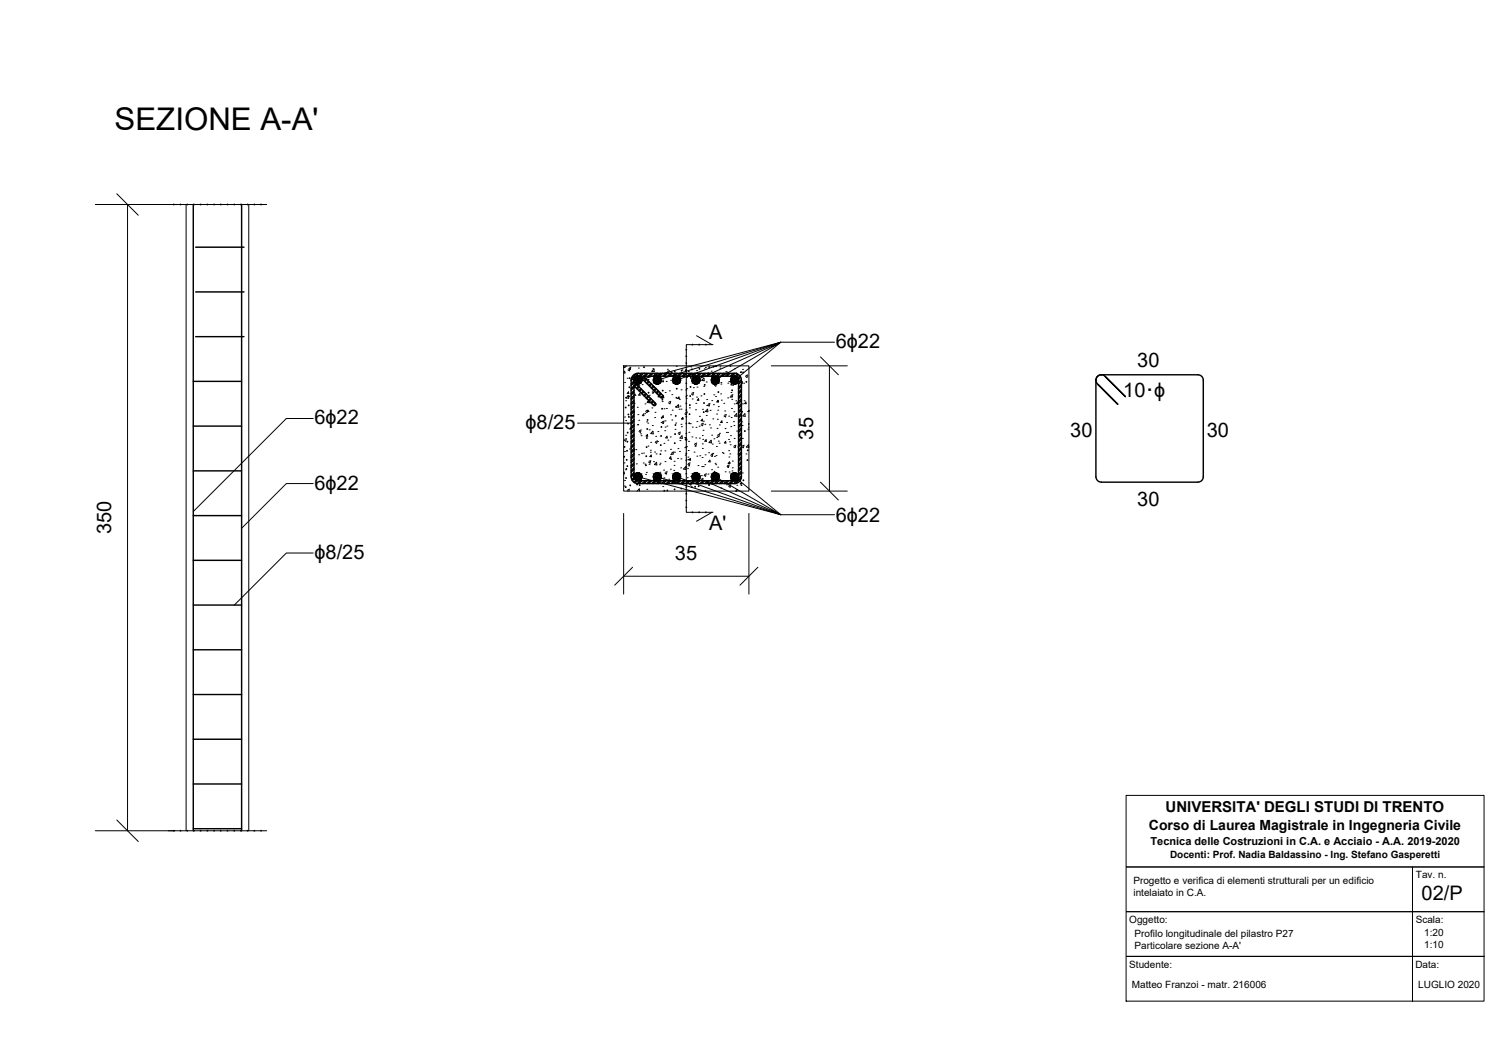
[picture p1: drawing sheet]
<svg xmlns="http://www.w3.org/2000/svg" width="420mm" height="297mm" viewBox="0 0 420 297" stroke-linecap="round" stroke-linejoin="round" font-family="sans-serif">
<!-- layer: cls -->
<path d="M52 57.1v175M69.5 57.1v175M174.2 102.2h35v35h-35z" fill="none" stroke="#000" stroke-width=".28"/>
<!-- layer: armatura flessione -->
<g fill="none" stroke="#000" stroke-width=".4">
<path d="M54 57.1v175M67.5 57.1v175"/>
<circle cx="178.2" cy="106.2" r="1.1"/>
<circle cx="183.6" cy="106.2" r="1.1"/>
<circle cx="189" cy="106.2" r="1.1"/>
<circle cx="194.4" cy="106.2" r="1.1"/>
<circle cx="199.8" cy="106.2" r="1.1"/>
<circle cx="205.2" cy="106.2" r="1.1"/>
<circle cx="178.2" cy="133.2" r="1.1"/>
<circle cx="183.6" cy="133.2" r="1.1"/>
<circle cx="189" cy="133.2" r="1.1"/>
<circle cx="194.4" cy="133.2" r="1.1"/>
<circle cx="199.8" cy="133.2" r="1.1"/>
<circle cx="205.2" cy="133.2" r="1.1"/>
</g>
<!-- layer: proiezioni -->
<g fill="none" stroke="#000" stroke-width=".28">
<path d="M47 57.1h1.4M48.7 57.1h1.5M50.6 57.1h1.5M52.5 57.1h1.5M54.4 57.1h1.5M56.2 57.1h1.5M58.1 57.1h1.5M60 57.1h1.5M61.9 57.1h1.5M63.7 57.1h1.5M65.6 57.1h1.5M67.5 57.1h1.5"/>
<path d="M69.4 57.1h1.5M71.2 57.1h1.5M73.1 57.1h1.4M47 232.1h1.4M48.7 232.1h1.5M50.6 232.1h1.5M52.5 232.1h1.5M54.4 232.1h1.5M56.2 232.1h1.5M58.1 232.1h1.5M60 232.1h1.5M61.9 232.1h1.5"/>
<path d="M63.7 232.1h1.5M65.6 232.1h1.5M67.5 232.1h1.5M69.4 232.1h1.5M71.2 232.1h1.5M73.1 232.1h1.4"/>
</g>
<g fill="#000" stroke="#000" stroke-width=".28">
<circle cx="48.6" cy="57.1" r=".12"/>
<circle cx="50.4" cy="57.1" r=".12"/>
<circle cx="52.3" cy="57.1" r=".12"/>
<circle cx="54.2" cy="57.1" r=".12"/>
<circle cx="56.1" cy="57.1" r=".12"/>
<circle cx="57.9" cy="57.1" r=".12"/>
<circle cx="59.8" cy="57.1" r=".12"/>
<circle cx="61.7" cy="57.1" r=".12"/>
<circle cx="63.6" cy="57.1" r=".12"/>
<circle cx="65.4" cy="57.1" r=".12"/>
<circle cx="67.3" cy="57.1" r=".12"/>
<circle cx="69.2" cy="57.1" r=".12"/>
<circle cx="71.1" cy="57.1" r=".12"/>
<circle cx="72.9" cy="57.1" r=".12"/>
<circle cx="48.6" cy="232.1" r=".12"/>
<circle cx="50.4" cy="232.1" r=".12"/>
<circle cx="52.3" cy="232.1" r=".12"/>
<circle cx="54.2" cy="232.1" r=".12"/>
<circle cx="56.1" cy="232.1" r=".12"/>
<circle cx="57.9" cy="232.1" r=".12"/>
<circle cx="59.8" cy="232.1" r=".12"/>
<circle cx="61.7" cy="232.1" r=".12"/>
<circle cx="63.6" cy="232.1" r=".12"/>
<circle cx="65.4" cy="232.1" r=".12"/>
<circle cx="67.3" cy="232.1" r=".12"/>
<circle cx="69.2" cy="232.1" r=".12"/>
<circle cx="71.1" cy="232.1" r=".12"/>
<circle cx="72.9" cy="232.1" r=".12"/>
</g>
<!-- layer: armatura taglio -->
<g fill="none" stroke="#000" stroke-width=".4">
<path d="M54.7 69.1h13.5M54.7 94.1h13.5M54.7 81.6h13.5M54 119.1h13.5M54 106.6h13.5M176.9 104.9l1.3-.6h27a1.9 1.9 0 0 1 1.9 1.9v27a1.9 1.9 0 0 1-1.9 1.9h-27a1.92 1.92 0 0 1-1.9-1.9v-27zM177.1 107.8l-.8 .8M177.1 109.2l-.8 .7M177.1 110.5l-.8 .8M177.1 111.8l-.8 .8M177.1 113.2l-.8 .8M177.1 114.5l-.8 .8"/>
<path d="M177.1 115.9l-.8 .8M177.1 117.2l-.8 .8M177.1 118.6l-.8 .8M177.1 107.8l5.4 5.4 .6-.6M177.1 119.9l-.8 .8M177.1 108.3l-.8 .7M177.1 109.6l-.8 .8M177.1 110.9l-.8 .8M177.1 112.3l-.8 .8M177.1 113.6l-.8 .8M177.1 115l-.8 .8M177.1 116.3l-.8 .8"/>
<path d="M177.1 117.7l-.8 .8M177.1 119l-.8 .8M177.1 106.4l-.8 .9M177.3 106.8l-1 .9M177.3 105.6l.9-.5h27l.7 .2 .4 .9v27l-.2 .7-.9 .4h-27l-.6-.2-.5-.9v-27zM177.7 107.2l-.6 .6M177.9 104.4l-1.5 1.5M177.9 107.5l-.6 .5M178.3 107.9l-.5 .6M178.3 104.3l-2 2.1M178.6 108.1l-.6 .6M179 108.6l-.5 .6"/>
<path d="M179.2 104.3l-.8 .9M179.2 108.8l-.5 .6M179.7 104.3l-1 1M179.7 109.3l-.6 .5M179.8 105.1l5.4 5.4v.6h-.5l-5.7-5.7a1.09 1.09 0 0 0-1.6 .1 1.09 1.09 0 0 0 .1 1.5l5.6 5.7v.5h-.6M179.9 109.5l-.5 .6M180 105.3l-.5 .6M180.4 109.9l-.6 .6M180.5 105.8l-.6 .6M180.6 104.3l-1.4 1.4M180.6 110.2l-.6 .5M180.7 106l-.6 .6"/>
<path d="M181 104.3l-.8 .8M181 110.6l-.5 .6M181.1 106.5l-.5 .5M181.3 110.8l-.6 .6M181.4 106.7l-.6 .6M181.7 111.3l-.5 .6M181.8 107.1l-.5 .6M181.9 104.3l-.8 .8M181.9 111.5l-.5 .6M182 107.4l-.5 .5M182.4 112l-.6 .5M182.4 104.3l-.8 .8"/>
<path d="M182.5 107.8l-.6 .6M182.6 112.2l-.5 .6M182.7 108l-.6 .6M183.2 108.5l-.6 .6M183.2 112.9l-.4 .4M183.3 104.3l-.8 .8M183.4 108.7l-.6 .6M183.7 104.3l-.8 .8M183.8 109.2l-.5 .5M184.1 109.4l-.6 .6M184.5 109.8l-.6 .6M184.6 104.3l-.8 .8"/>
<path d="M184.7 110.1l-.5 .5M185.1 104.3l-.8 .8M185.2 110.5l-.6 .6M185.3 110.8l-.4 .4M186 104.3l-.8 .8M186.4 104.3l-.8 .8M187.3 104.3l-.8 .8M187.8 104.3l-.8 .8M188.7 104.3l-.8 .8M189.1 104.3l-.8 .8M190 104.3l-.8 .8M190.5 104.3l-.8 .8"/>
<path d="M191.4 104.3l-.8 .8M191.8 104.3l-.8 .8M192.7 104.3l-.8 .8M193.2 104.3l-.8 .8M194.1 104.3l-.8 .8M194.5 104.3l-.8 .8M195.4 104.3l-.8 .8M195.9 104.3l-.8 .8M196.8 104.3l-.8 .8M197.2 104.3l-.8 .8M198.1 104.3l-.8 .8M198.6 104.3l-.8 .8"/>
<path d="M199.4 104.3l-.8 .8M199.9 104.3l-.8 .8M200.8 104.3l-.8 .8M201.2 104.3l-.8 .8M202.1 104.3l-.8 .8M202.6 104.3l-.8 .8M203.5 104.3l-.8 .8M203.9 104.3l-.8 .8M204.8 104.3l-.8 .8M205.3 104.3l-.8 .8M206 104.5l-.6 .6M206.3 104.7l-.6 .5"/>
<path d="M206.8 105.1l-.6 .6M206.9 105.4l-.6 .6M207.1 106.1l-.8 .8M207.1 107.4l-.8 .8M207.1 109.2l-.8 .8M207.1 108.8l-.8 .8M207.1 110.1l-.8 .8M207.1 111.5l-.8 .8M207.1 112.8l-.8 .8M207.1 114.2l-.8 .8M207.1 115.5l-.8 .8M207.1 116.9l-.8 .8"/>
<path d="M207.1 118.2l-.8 .8M207.1 119.6l-.8 .8M207.1 106.5l-.8 .8M207.1 107.9l-.8 .8M207.1 110.6l-.8 .8M207.1 111.9l-.8 .8M207.1 113.3l-.8 .8M207.1 114.6l-.8 .8M207.1 116l-.8 .8M207.1 117.3l-.8 .8M207.1 118.7l-.8 .8M306.8 105l.9-.3h27a1.5 1.5 0 0 1 1.5 1.5v27a1.5 1.5 0 0 1-1.5 1.5h-27a1.51 1.51 0 0 1-1.5-1.5v-27v-.4z"/>
<path d="M306.8 107.5l5.4 5.5-5.4-5.5M309 105.4a1.53 1.53 0 0 0-2.4-.2 1.53 1.53 0 0 0 .2 2.3M309 105.4l5.4 5.4-5.4-5.4M54 131.6h13.5M177.1 121.3l-.8 .8M177.1 122.6l-.8 .8M177.1 124l-.8 .8M177.1 125.3l-.8 .8M177.1 126.7l-.8 .8M177.1 128l-.8 .8M177.1 129.4l-.8 .8M177.1 130.7l-.8 .8"/>
<path d="M177.1 132l-.8 .8M177.1 120.4l-.8 .8M177.1 121.7l-.8 .8M177.1 123.1l-.8 .8M177.1 124.4l-.8 .8M177.1 125.8l-.8 .8M177.1 127.1l-.8 .8M177.1 128.5l-.8 .8M177.1 129.8l-.8 .8M177.1 131.1l-.8 .8M177.1 132.5l-.8 .8M177.1 133.4l-.6 .6"/>
<path d="M177.2 133.7l-.5 .6M177.7 134.2l-.6 .6M178 134.3l-.6 .6M178.9 134.3l-.8 .8M179.3 134.3l-.8 .8M180.2 134.3l-.8 .8M180.7 134.3l-.8 .8M181.6 134.3l-.8 .8M182 134.3l-.8 .8M182.9 134.3l-.8 .8M183.4 134.3l-.8 .8M184.3 134.3l-.8 .8"/>
<path d="M184.7 134.3l-.8 .8M185.6 134.3l-.8 .8M186.1 134.3l-.8 .8M187 134.3l-.8 .8M187.4 134.3l-.8 .8M188.3 134.3l-.8 .8M188.8 134.3l-.8 .8M189.7 134.3l-.8 .8M190.1 134.3l-.8 .8M191 134.3l-.8 .8M191.4 134.3l-.7 .8M192.3 134.3l-.7 .8"/>
<path d="M192.8 134.3l-.8 .8M193.7 134.3l-.8 .8M194.1 134.3l-.8 .8M195 134.3l-.8 .8M195.5 134.3l-.8 .8M196.4 134.3l-.8 .8M196.8 134.3l-.8 .8M197.7 134.3l-.8 .8M198.2 134.3l-.8 .8M199.1 134.3l-.8 .8M199.5 134.3l-.8 .8M200.4 134.3l-.8 .8"/>
<path d="M200.9 134.3l-.8 .8M201.8 134.3l-.8 .8M202.2 134.3l-.8 .8M203.1 134.3l-.8 .8M203.6 134.3l-.8 .8M204.5 134.3l-.8 .8M204.9 134.3l-.8 .8M207.1 133.5l-1.6 1.6M207.1 120.9l-.8 .8M207.1 122.3l-.8 .7M207.1 123.6l-.8 .8M207.1 124.9l-.8 .8"/>
<path d="M207.1 126.3l-.8 .8M207.1 127.6l-.8 .8M207.1 129l-.8 .8M207.1 130.3l-.8 .8M207.1 131.7l-.8 .8M207.1 133l-2.1 2.1M207.1 120l-.8 .8M207.1 121.4l-.8 .8M207.1 122.7l-.8 .8M207.1 124.1l-.8 .7M207.1 125.4l-.8 .8M207.1 126.7l-.8 .8"/>
<path d="M207.1 128.1l-.8 .8M207.1 129.4l-.8 .8M207.1 130.8l-.8 .8M207.1 132.1l-.8 .8M54 156.6h13.5M54 144.1h13.5M54 169.1h13.5M54 194.1h13.5M54 181.6h13.5M54 219.1h13.5M54 206.6h13.5M54 231.6h13.5"/>
</g>
<!-- layer: quote -->
<g fill="none" stroke="#000" stroke-width=".28">
<path d="M26.6 57.1h22.3M32.6 54.1l6 6M35.6 57.1v175M229.2 99.7l5 5M215.5 102.2h21.2M231.7 102.2v35M215.5 137.2h21.2M229.2 134.7l5 5M174.2 143.5v22.5M176.7 158.5l-5 5M209.2 143.5v22.5M211.7 158.5l-5 5"/>
<path d="M174.2 161h35M26.6 232.1h22.3M32.6 229.1l6 6"/>
</g>
<!-- layer: testi -->
<path d="M218.1 95.6l-12.9 10.6M233.1 95.6h-15l-34.5 10.6M87.5 116.9h-7.5l-26 26M178.2 106.2l39.9-10.6-29.1 10.6M194.4 106.2l23.7-10.6-18.3 10.6M87.5 135.1h-7.5l-12.5 12.5M178.2 133.2l39.9 10.6-29.1-10.6M183.6 133.2l34.5 10.6h15M194.4 133.2l23.7 10.6-18.3-10.6M205.2 133.2l12.9 10.6M87.5 154.5h-7.5l-14.5 14.6" fill="none" stroke="#000" stroke-width=".28"/>
<!-- layer: retini -->
<g fill="none" stroke="#000" stroke-width=".28">
<path d="M174.2 102.6h.4M174.3 102.7h.1M174.5 116.5h.1M174.5 106.9h.1M174.5 103.8l.1 .4h-.4M174.5 103.7l-.3 .4M174.6 102.2v.4M174.8 117.5h.1M174.8 112h.1M174.8 102.3h.1M175.2 105.7h.1M175.3 110.6h.1"/>
<path d="M175.6 109.5l-.4 .4 .5 .1-.1-.5M175.6 111.3v-.7l-.6 .6 .6 .1M176 103.2l-.2 .4-.4-.2M176 119.9h.3M176.1 102.9l-.6 .2M176.3 117.5h.1M176.3 113.6h.1M176.3 118.2h.1M176.3 115.6v.1M176.3 119.5l-.3 .4M177.4 110.5h.1M177.7 106.4l.4 .3"/>
<path d="M178 113.8h.1M178.1 118.6h.1M178.2 118.7h.1M178.2 115.9h.1M178.2 106.2l-.1 .5M178.3 106l-.5 .2M178.3 102.9h.1M178.4 117.4h.1M178.5 107.8h.1M178.8 110.4h-.4l.3-.5 .1 .5M179.4 107.5h.1M179.8 115.7l-.4 .4 .5 .1-.1-.5"/>
<path d="M179.9 104.3h.1M180.1 115.6h.1M180.2 112.9h.1M180.6 117.9h.1M180.9 114.8l-.2 .5-.3-.3M181 118.2h.1M181 114.6l-.5 .2M181 106.1h.1M181.1 115h.1M181.1 105.4h.1M181.3 111.9l-.5 .5 .7 .2M181.4 110.5h.1"/>
<path d="M181.4 112.1l.1 .4M182.1 114h.1M182.2 109.9h.1M182.2 118.9h.1M182.4 103h.1M182.7 109.1l-.4 .2M182.7 103.1l.1 .8-.7-.1zM182.8 109.3l-.2 .5-.4-.3M182.9 116.7h.1M182.9 107h.1M183 115.2h.1M183.2 105.1h-.4"/>
<path d="M183.6 110.1h.1M184.1 110.6l-.2 .3M184.2 106.8h.1M184.3 110.7v.2h-.4M184.7 118.1h.1M184.9 116.6l.4-.4v.4h-.4M185 112.2h.1M185.1 106.2h.1M185.2 111.1h.1M185.5 117.9l-.2 .5-.4-.3M185.5 114.2h.1M185.6 117.7l-.6 .2"/>
<path d="M185.8 117.6h.1M185.8 119.3h.1M185.8 109.7h.1M186.1 106.6h.1M186.2 114.2h.1M186.3 119.1h.1M186.5 103.2h.1M186.9 103.8l-.2 .4-.3-.2M187 109.2h.1M187 103.5l-.5 .2M187.3 112.4l-.2 .4-.3-.2M187.3 115.9h.1"/>
<path d="M187.4 106.3h.1M187.4 112.1l-.5 .2M187.7 110.3h.1M187.7 117.4h.1M187.8 114.6h.1M188.5 105.1h.1M188.6 120h.1M188.6 105.2l.1 .5-.4-.1zM188.8 118.2h.1M188.9 102.3h.1M189 106.2h.1M189.2 106.4h.1"/>
<path d="M189.2 106.9l-.2 .4-.4-.2M189.3 106.6l-.6 .2M189.3 111.3h.1M189.6 113.8l-.1-.7-.6 .6 .7 .1M189.7 110.9l.1 .5-.5-.1zM189.7 114.3h.1M189.8 111.6h.1M189.9 113.5h.1M190.2 118.6h.1M190.2 114.3h.1M190.3 108.9h.1M190.4 119.2h.1"/>
<path d="M190.5 103.4h.1M190.6 117h.1M190.7 116.6l.1 .5h-.4zM191.7 111.3h.1M191.8 110.5h.1M191.8 115.1h.1M191.8 105.5h.1M191.8 108.6h.1M191.9 115.5l-.2 .4-.4-.2M192 115.2l-.6 .2M192.3 103.8h.1M192.6 114h.1"/>
<path d="M192.8 118.4h.1M193 102.5h.1M193.2 110.1l.3 .3M193.2 106.6h.1M193.4 111.5h.1M193.4 119.3h.1M193.7 108.3h.1M193.7 109.9l-.1 .5M193.8 105.6h.1M193.8 109.7l-.5 .2M194.1 105.6l.1 .5h-.5zM194.3 114.5h.1"/>
<path d="M194.4 112.7h.1M194.4 119.4h.1M194.6 111h.1M194.6 103.5h.1M194.7 117.8h.1M194.7 108.2h.1M195.2 111.4v.5l-.4-.1zM195.3 119.1h.1M195.4 116.3h.1M195.7 105.3h.1M195.8 110.6h.1M196.2 114.4h.1"/>
<path d="M196.3 117.6h-.5l.4-.5 .1 .5M196.4 118.5l-.2 .5-.3-.3M196.5 117.7h.1M196.5 118.3l-.5 .2M196.6 108h.1M196.7 105.6v.8l-.7-.1 .6-.6M196.7 103.1h.1M196.9 118.6h.1M197.1 102.7h.1M197.3 106.7h.1M197.3 116.1h.1M197.4 113.3h.1"/>
<path d="M197.4 111.7h.1M197.7 113.2l.4 .2M197.7 115.1v-.8l-.6 .7 .6 .1M198 104.1l-.5 .2M198.2 118.7h.1M198.3 113l-.2 .4M198.4 112.7l-.6 .3M198.4 114.7h.1M198.5 119.6h.1M198.7 103.7h.1M198.8 111.9h.1M199.1 117h.1"/>
<path d="M199.2 107.4h.1M199.3 113.1h.1M199.4 110.3h.1M199.6 106.6h-.4l.4-.5v.5M199.9 110.8h.1M200.1 107.5l-.2 .4-.3-.2M200.2 115.7h.1M200.2 107.2l-.5 .2M200.3 119.7h.1M200.4 117.2h.1M200.5 114.6h.1M200.6 111.9l.1 .4h-.5z"/>
<path d="M200.7 113.6h.1M201 118.7h.1M201.1 102.9h.1M201.2 102.3h.1M201.3 110.1h.1M201.4 106.9h.1M201.4 107.3h.1M201.5 111.8h.1M201.7 117.6l-.4 .4 .5 .1-.1-.5M202.2 112.7h.1M202.4 114.8h.1M202.6 119.8h.1"/>
<path d="M202.7 103.9h.1M202.8 116.1l-.2 .4-.3-.2M202.9 115.8l-.5 .2M203 104h.1M203 118.1h.1M203.3 111.2h.1M203.3 107.1h.1M203.6 116.3h.1M203.6 106.6h.1M203.9 102.2l.2 .2M204 111h.1M204.2 119.2h.1"/>
<path d="M204.2 102.2l-.1 .2M204.2 109.7h.1M204.3 116.7h.1M204.4 114.1h.1M204.4 111.6h.1M204.7 110.5l-.2 .5-.4-.3M204.8 110.3l-.6 .2M204.9 107.6l-.1-.7-.6 .6 .7 .2M204.9 117.8h.1M205 115.1h.1M205 118.9h.1M205 106.6l-.3 .4 .4 .1-.1-.5"/>
<path d="M205.1 112.9h.1M205.2 103h.1M205.4 107.1h.1M205.6 112h.1M205.8 115.6l-.6 .6 .7 .1-.1-.7M206.2 112.8h-.5l.4-.5v.5M206.2 106.7h.1M206.8 104.1h.1M207.1 107.2l.1 .4M207.1 107.7h.1M207.3 106.6l.1 .5h-.3M207.3 118.9h.1"/>
<path d="M207.3 106.6l-.2 .3M207.4 112.9h.1M207.4 103.2h.1M207.7 107.1h.1M207.9 112h.1M208.1 115.6l-.6 .6 .7 .1-.1-.7M208.4 112.3l.1 .5M208.4 112.3l-.4 .5h.5M208.8 115h.1M208.8 105l-.1 .5-.4-.3M208.9 104.8l-.5 .2M208.9 119.9h.1"/>
<path d="M209.1 119.3l.1 .1M209.2 118.3l-.1 .2h.1M174.2 132.4h.2M174.3 129.3h.1M174.3 131.9l.1 .5M174.4 131.9l-.2 .2M174.4 135.8h.1M174.5 126.2h.1M174.5 134.3h.1M174.7 131.3h.1M174.8 121.6h.1M175 122.8l-.2 .5-.4-.3"/>
<path d="M175.1 122.6l-.6 .2M175.2 137.1l.2 .1M175.8 136.9l-.1 .3M175.8 125.5h.1M175.9 136.7l-.5 .2M176.3 127.8h.1M177.2 125.9l-.1 .2M177.3 125.6l-.2 .1M177.5 132.4l.1 .5-.4-.1zM177.6 125.6h.1M177.7 132.4h.1M177.8 129.6h.1"/>
<path d="M178 137.2l.6-.6 .1 .6M178.4 127.1h.1M178.5 120.6l.4 .2M178.7 133.6h.1M179 121.2h.1M179.1 120.4l-.2 .4M179.1 121.8h.1M179.2 120.1l-.6 .2M179.2 126.7h.1M179.7 129.4h.1M179.8 126.6h.1M180 134.2l-.3 .1"/>
<path d="M180.2 129.7h.1M180.3 132.6h.1M180.6 132h.1M180.7 136.7h.1M180.9 121.4l-.4 .5h.5l-.2-.5M181 134.3h.1M181 124.6h.1M181.3 129.7h.1M181.4 120.1h.1M181.7 125.8h.1M181.7 126.4h.1M181.8 129l-.2 .4-.4-.2"/>
<path d="M181.8 123.6h.1M181.8 121.1l.6-.6 .1 .7-.7-.1M181.8 128.7l-.5 .2M181.9 127.1l.1 .5h-.4zM182.6 129h.1M182.7 133.8h.1M182.9 126.3h.1M183 132.9l.1 .5M183 132.9l-.4 .4 .5 .1M183.2 121.9h.1M183.3 126.8h.1M183.4 129.2l.1 .7-.7-.1z"/>
<path d="M183.6 123.4l-.2 .5-.3-.3M183.7 123.4h.1M183.7 123.2l-.5 .2M183.8 120.6h.1M184.2 129.9h.1M184.3 132h.1M184.4 129.4h.1M184.6 126h.1M185.1 136h.1M185.3 134.1h.1M185.4 131.4h.1M185.5 133.5h.1"/>
<path d="M185.5 123.9h.1M185.7 120.4h.1M185.8 126h.1M185.8 129h.1M186.3 132l-.2 .5-.3-.3M186.3 121.9l.1 .5-.4-.1zM186.4 131.8l-.5 .2M186.6 123h.1M186.8 133.9h.1M187.2 122.1h.1M187.3 131.1h.1M187.3 125.6h.1"/>
<path d="M187.4 127h.1M187.4 128.4h.1M187.4 127.6l.1 .5h-.5zM188.1 134h.1M188.2 133.7h.1M188.2 126.5l-.2 .5-.4-.3M188.2 131.4h.1M188.3 126.3l-.6 .2M188.3 130h.1M188.3 128.9h.1M188.4 126.4h.1M188.4 133.4l.1 .4"/>
<path d="M188.4 133.4l-.3 .4h.4M189.3 128.1h.1M189.4 125.4h.1M189.6 135.2h.1M189.8 126.2h.1M189.9 132.8h.1M189.9 123.1h.1M189.9 122.4l.6-.6 .1 .7-.7-.1M190 121l-.2 .4-.3-.2M190.1 120.7l-.5 .2M190.2 130.7h.1M190.2 128.2h.1"/>
<path d="M190.9 134.1h.1M191.3 125.1h.1M191.3 122.3h.1M191.4 122.4h.1M191.4 127.2h.1M191.4 122.8l.4-.4 .1 .5-.5-.1M191.5 130.4l-.6 .7 .7 .1-.1-.8M191.8 124.8h.1M192 133.5h.1M192.1 131h.1M192.2 127.7h.1M192.2 128.4h.1"/>
<path d="M192.3 125.9h.1M192.3 123.3h.1M192.4 130.2h.1M192.4 120.8h.1M192.7 129.6l-.2 .4-.3-.2M192.8 129.3l-.5 .2M192.9 128.6l-.4-.1 .4-.4v.5M193 133.1h.1M193.1 135.1l-.1 .4-.4-.2M193.3 122.1h.1M193.5 134.3h.5M193.9 126.3h.1"/>
<path d="M193.9 133.8l.1 .5M193.9 133.8l-.4 .5M194 124.2l.4 .3M194.2 124.7h.1M194.3 132h.1M194.4 122.4h.1M194.6 124l-.2 .5M194.7 123.8l-.6 .2M194.7 127.5h.1M194.9 132.9h.1M195 134.3h.1M195 130.1h.1"/>
<path d="M195.4 122.4h.1M195.5 127.4h.1M195.9 132.9h.1M196 130.4h.1M196.1 127.8h.1M196.2 133.7h.1M196.2 121.7h.1M196.2 124h.1M196.2 125.3h.1M196.3 122.8h.1M196.4 120.2h.1M196.4 130.4h.1"/>
<path d="M196.9 129.9h.1M196.9 137.1h.1M197 127.1h.1M197.2 122.9l.1 .4M197.2 132.6l-.1 .5-.4-.3M197.3 122.8l-.4 .5h.5M197.3 132.4l-.5 .2M197.8 132.5h.1M198 126.5h.1M198.3 128.6l-.3 .4 .4 .1-.1-.5M198.7 123l-.6 .6M198.7 123l.1 .7h-.7"/>
<path d="M198.8 131.3h.1M198.8 121.6h.1M198.9 135.3h.1M198.9 126.8h.1M199 124.1h.1M199.1 132.3l.6-.6 .1 .7M199.1 132.4l.7 .1M199.1 126.7h.1M199.1 127.1l-.2 .5-.3-.3M199.2 126.9l-.5 .2M199.4 134.3h.1M199.4 122.6h.1"/>
<path d="M199.6 127.5h.1M199.8 129.5h.1M199.9 132.4h.1M199.9 129.8h.1M200 127.3h.1M200.1 124.8h.1M200.2 122.2h.1M200.5 130.6h.1M200.6 132.9h.1M200.6 123.3h.1M200.9 123.8h.1M201 121.6l-.2 .4-.4-.2"/>
<path d="M201 121.1h.1M201.1 121.3l-.6 .2M201.4 136.4h.1M201.8 126.5h.1M202 126.7h.1M202.6 131.8h.1M202.7 123.3l-.3 .5h.4l-.1-.5M202.9 120.8h.1M202.9 135.5h.1M203.1 130.4l.4 .2M203.2 130.5h.1M203.3 120.8h.1"/>
<path d="M203.5 122.8h.1M203.6 125.9h.1M203.6 135.9l.3 .3M203.6 127.7h.1M203.7 130.2l-.2 .4M203.7 131.9h.1M203.7 129.9l-.5 .2M203.8 123.5h.1M203.8 129.4h.1M203.8 129l.1 .5h-.5zM203.9 126.8h.1M204 124.3h.1"/>
<path d="M204.1 121.7h.1M204.1 135.7l-.2 .5M204.2 135.5l-.5 .2M204.5 131.6h.1M204.6 130.7h.1M204.6 128.8h.1M205.1 132.2h.1M205.1 122.5h.1M205.4 134.2h.1M205.5 124.6l-.2 .5-.3-.3M205.6 124.4l-.5 .2M205.8 120.5h.1"/>
<path d="M205.8 135.6h.1M206.1 126.8h.1M206.2 124.9h.1M206.3 124.8l-.1 .1M207 135.6h.1M207.1 134.8l.1 .5-.4-.1zM207.4 132.2h.1M207.4 122.5h.1M207.8 124.6l-.2 .5-.3-.3M207.9 124.4l-.5 .2M208.4 126.8h.1M208.5 124.9l.6-.6 .1 .7-.7-.1"/>
</g>
<g fill="#000" stroke="#000" stroke-width=".28">
<path d="M178.1 105.1l.4 .1zM177.9 105.2h.6z"/>
<path d="M177.9 105.2h.8zM177.7 105.2h1z"/>
<path d="M177.9 107.3h.6zM177.9 107.3h.4z"/>
<path d="M177.7 105.2l1.2 .2zM177.6 105.4h1.3z"/>
<path d="M177.7 107.2h1zM177.7 107.2l.8 .1z"/>
<path d="M177.6 105.4l1.4 .1zM177.4 105.5h1.6z"/>
<path d="M177.6 107.1h1.3zM177.6 107.1l1.1 .1z"/>
<path d="M177.4 105.5l1.8 .1-.2-.1zM177.4 105.5l1.8 .1h-1.9z"/>
<path d="M177.4 107h1.6zM177.4 107l1.5 .1z"/>
<path d="M177.3 105.6l1.9 .2v-.2zM177.3 105.6l1.9 .2h-2z"/>
<path d="M177.3 106.8l1.7 .2 .2-.2zM177.3 106.8l1.7 .2h-1.6z"/>
<path d="M177.2 105.8l2.1 .2-.1-.2zM177.2 105.8l2.1 .2h-2.2z"/>
<path d="M177.2 106.6l2 .2v-.2zM177.2 106.6l2 .2h-1.9z"/>
<path d="M177.1 106l2.2 .2v-.2zM177.1 106l2.2 .2h-2.2z"/>
<path d="M177.1 106.4l2.1 .2 .1-.2zM177.1 106.4l2.1 .2h-2z"/>
<path d="M177.1 106.2l2.2 .2v-.2zM177.1 106.2l2.2 .2h-2.2z"/>
<path d="M183.5 105.1l.4 .1zM183.3 105.2h.6z"/>
<path d="M183.3 105.2h.8zM183.1 105.2h1z"/>
<path d="M183.3 107.3h.6zM183.3 107.3h.4z"/>
<path d="M183.1 105.2l1.2 .2zM183 105.4h1.3z"/>
<path d="M183.1 107.2h1zM183.1 107.2l.8 .1z"/>
<path d="M183 105.4l1.4 .1zM182.8 105.5h1.6z"/>
<path d="M183 107.1h1.3zM183 107.1l1.1 .1z"/>
<path d="M182.8 105.5l1.8 .1-.2-.1zM182.8 105.5l1.8 .1h-1.9z"/>
<path d="M182.8 107h1.6zM182.8 107l1.5 .1z"/>
<path d="M182.7 105.6l1.9 .2v-.2zM182.7 105.6l1.9 .2h-2z"/>
<path d="M182.7 106.8l1.7 .2 .2-.2zM182.7 106.8l1.7 .2h-1.6z"/>
<path d="M182.6 105.8l2.1 .2-.1-.2zM182.6 105.8l2.1 .2h-2.2z"/>
<path d="M182.6 106.6l2 .2v-.2zM182.6 106.6l2 .2h-1.9z"/>
<path d="M182.5 106l2.2 .2v-.2zM182.5 106l2.2 .2h-2.2z"/>
<path d="M182.5 106.4l2.1 .2 .1-.2zM182.5 106.4l2.1 .2h-2z"/>
<path d="M182.5 106.2l2.2 .2v-.2zM182.5 106.2l2.2 .2h-2.2z"/>
<path d="M188.9 105.1l.4 .1zM188.7 105.2h.6z"/>
<path d="M188.7 105.2h.8zM188.5 105.2h1z"/>
<path d="M188.7 107.3h.6zM188.7 107.3h.4z"/>
<path d="M188.5 105.2l1.2 .2zM188.4 105.4h1.3z"/>
<path d="M188.5 107.2h1zM188.5 107.2l.8 .1z"/>
<path d="M188.4 105.4l1.4 .1zM188.2 105.5h1.6z"/>
<path d="M188.4 107.1h1.3zM188.4 107.1l1.1 .1z"/>
<path d="M188.2 105.5l1.8 .1-.2-.1zM188.2 105.5l1.8 .1h-1.9z"/>
<path d="M188.2 107h1.6zM188.2 107l1.5 .1z"/>
<path d="M188.1 105.6l1.9 .2v-.2zM188.1 105.6l1.9 .2h-2z"/>
<path d="M188.1 106.8l1.7 .2 .2-.2zM188.1 106.8l1.7 .2h-1.6z"/>
<path d="M188 105.8l2.1 .2-.1-.2zM188 105.8l2.1 .2h-2.2z"/>
<path d="M188 106.6l2 .2v-.2zM188 106.6l2 .2h-1.9z"/>
<path d="M187.9 106l2.2 .2v-.2zM187.9 106l2.2 .2h-2.2z"/>
<path d="M187.9 106.4l2.1 .2 .1-.2zM187.9 106.4l2.1 .2h-2z"/>
<path d="M187.9 106.2l2.2 .2v-.2zM187.9 106.2l2.2 .2h-2.2z"/>
<path d="M194.3 105.1l.4 .1zM194.1 105.2h.6z"/>
<path d="M194.1 105.2h.8zM193.9 105.2h1z"/>
<path d="M194.1 107.3h.6zM194.1 107.3h.4z"/>
<path d="M193.9 105.2l1.2 .2zM193.8 105.4h1.3z"/>
<path d="M193.9 107.2h1zM193.9 107.2l.8 .1z"/>
<path d="M193.8 105.4l1.4 .1zM193.6 105.5h1.6z"/>
<path d="M193.8 107.1h1.3zM193.8 107.1l1.1 .1z"/>
<path d="M193.6 105.5l1.8 .1-.2-.1zM193.6 105.5l1.8 .1h-1.9z"/>
<path d="M193.6 107h1.6zM193.6 107l1.5 .1z"/>
<path d="M193.5 105.6l1.9 .2v-.2zM193.5 105.6l1.9 .2h-2z"/>
<path d="M193.5 106.8l1.7 .2 .2-.2zM193.5 106.8l1.7 .2h-1.6z"/>
<path d="M193.4 105.8l2.1 .2-.1-.2zM193.4 105.8l2.1 .2h-2.2z"/>
<path d="M193.4 106.6l2 .2v-.2zM193.4 106.6l2 .2h-1.9z"/>
<path d="M193.3 106l2.2 .2v-.2zM193.3 106l2.2 .2h-2.2z"/>
<path d="M193.3 106.4l2.1 .2 .1-.2zM193.3 106.4l2.1 .2h-2z"/>
<path d="M193.3 106.2l2.2 .2v-.2zM193.3 106.2l2.2 .2h-2.2z"/>
<path d="M199.7 105.1l.4 .1zM199.5 105.2h.6z"/>
<path d="M199.5 105.2h.8zM199.3 105.2h1z"/>
<path d="M199.5 107.3h.6zM199.5 107.3h.4z"/>
<path d="M199.3 105.2l1.2 .2zM199.2 105.4h1.3z"/>
<path d="M199.3 107.2h1zM199.3 107.2l.8 .1z"/>
<path d="M199.2 105.4l1.4 .1zM199 105.5h1.6z"/>
<path d="M199.2 107.1h1.3zM199.2 107.1l1.1 .1z"/>
<path d="M199 105.5l1.8 .1-.2-.1zM199 105.5l1.8 .1h-1.9z"/>
<path d="M199 107h1.6zM199 107l1.5 .1z"/>
<path d="M198.9 105.6l1.9 .2v-.2zM198.9 105.6l1.9 .2h-2z"/>
<path d="M198.9 106.8l1.7 .2 .2-.2zM198.9 106.8l1.7 .2h-1.6z"/>
<path d="M198.8 105.8l2.1 .2-.1-.2zM198.8 105.8l2.1 .2h-2.2z"/>
<path d="M198.8 106.6l2 .2v-.2zM198.8 106.6l2 .2h-1.9z"/>
<path d="M198.7 106l2.2 .2v-.2zM198.7 106l2.2 .2h-2.2z"/>
<path d="M198.7 106.4l2.1 .2 .1-.2zM198.7 106.4l2.1 .2h-2z"/>
<path d="M198.7 106.2l2.2 .2v-.2zM198.7 106.2l2.2 .2h-2.2z"/>
<path d="M205.1 105.1l.4 .1zM204.9 105.2h.6z"/>
<path d="M204.9 105.2h.8zM204.7 105.2h1z"/>
<path d="M204.9 107.3h.6zM204.9 107.3h.4z"/>
<path d="M204.7 105.2l1.2 .2zM204.6 105.4h1.3z"/>
<path d="M204.7 107.2h1zM204.7 107.2l.8 .1z"/>
<path d="M204.6 105.4l1.4 .1zM204.4 105.5h1.6z"/>
<path d="M204.6 107.1h1.3zM204.6 107.1l1.1 .1z"/>
<path d="M204.4 105.5l1.8 .1-.2-.1zM204.4 105.5l1.8 .1h-1.9z"/>
<path d="M204.4 107h1.6zM204.4 107l1.5 .1z"/>
<path d="M204.3 105.6l1.9 .2v-.2zM204.3 105.6l1.9 .2h-2z"/>
<path d="M204.3 106.8l1.7 .2 .2-.2zM204.3 106.8l1.7 .2h-1.6z"/>
<path d="M204.2 105.8l2.1 .2-.1-.2zM204.2 105.8l2.1 .2h-2.2z"/>
<path d="M204.2 106.6l2 .2v-.2zM204.2 106.6l2 .2h-1.9z"/>
<path d="M204.1 106l2.2 .2v-.2zM204.1 106l2.2 .2h-2.2z"/>
<path d="M204.1 106.4l2.1 .2 .1-.2zM204.1 106.4l2.1 .2h-2z"/>
<path d="M204.1 106.2l2.2 .2v-.2zM204.1 106.2l2.2 .2h-2.2z"/>
<path d="M178.1 132.1l.4 .1zM177.9 132.2h.6z"/>
<path d="M178 134.3h.4zM178 134.3h.3z"/>
<path d="M177.9 132.2h.8zM177.7 132.2h1z"/>
<path d="M177.8 134.3h.8zM177.8 134.3h.6z"/>
<path d="M177.7 132.2l1.2 .2zM177.6 132.4h1.3z"/>
<path d="M177.7 134.2h1.1zM177.7 134.2l.9 .1z"/>
<path d="M177.6 132.4l1.4 .1zM177.4 132.5h1.6z"/>
<path d="M177.5 134.1h1.4zM177.5 134.1l1.3 .1z"/>
<path d="M177.4 132.5l1.8 .1-.2-.1zM177.4 132.5l1.8 .1h-1.9z"/>
<path d="M177.4 133.9h1.7zM177.4 133.9l1.5 .2z"/>
<path d="M177.3 132.6l1.9 .2v-.2zM177.3 132.6l1.9 .2h-2z"/>
<path d="M177.3 133.8l1.8 .1 .1-.1zM177.3 133.8l1.8 .1h-1.7z"/>
<path d="M177.2 132.8l2.1 .2-.1-.2zM177.2 132.8l2.1 .2h-2.2z"/>
<path d="M177.2 133.6l2 .2 .1-.2zM177.2 133.6l2 .2h-1.9z"/>
<path d="M177.1 133l2.2 .2v-.2zM177.1 133l2.2 .2h-2.2z"/>
<path d="M177.1 133.4l2.2 .2v-.2zM177.1 133.4l2.2 .2h-2.1z"/>
<path d="M177.1 133.2l2.2 .2v-.2zM177.1 133.2l2.2 .2h-2.2z"/>
<path d="M183.5 132.1l.4 .1zM183.3 132.2h.6z"/>
<path d="M183.3 132.2h.8zM183.1 132.2h1z"/>
<path d="M183.3 134.3h.6zM183.3 134.3h.4z"/>
<path d="M183.1 132.2l1.2 .2zM183 132.4h1.3z"/>
<path d="M183.1 134.2h1zM183.1 134.2l.8 .1z"/>
<path d="M183 132.4l1.4 .1zM182.8 132.5h1.6z"/>
<path d="M183 134.1h1.3zM183 134.1l1.1 .1z"/>
<path d="M182.8 132.5l1.8 .1-.2-.1zM182.8 132.5l1.8 .1h-1.9z"/>
<path d="M182.8 134h1.6zM182.8 134l1.5 .1z"/>
<path d="M182.7 132.6l1.9 .2v-.2zM182.7 132.6l1.9 .2h-2z"/>
<path d="M182.7 133.8l1.7 .2 .2-.2zM182.7 133.8l1.7 .2h-1.6z"/>
<path d="M182.6 132.8l2.1 .2-.1-.2zM182.6 132.8l2.1 .2h-2.2z"/>
<path d="M182.6 133.6l2 .2v-.2zM182.6 133.6l2 .2h-1.9z"/>
<path d="M182.5 133l2.2 .2v-.2zM182.5 133l2.2 .2h-2.2z"/>
<path d="M182.5 133.4l2.1 .2 .1-.2zM182.5 133.4l2.1 .2h-2z"/>
<path d="M182.5 133.2l2.2 .2v-.2zM182.5 133.2l2.2 .2h-2.2z"/>
<path d="M188.9 132.1l.4 .1zM188.7 132.2h.6z"/>
<path d="M188.7 132.2h.8zM188.5 132.2h1z"/>
<path d="M188.7 134.3h.6zM188.7 134.3h.4z"/>
<path d="M188.5 132.2l1.2 .2zM188.4 132.4h1.3z"/>
<path d="M188.5 134.2h1zM188.5 134.2l.8 .1z"/>
<path d="M188.4 132.4l1.4 .1zM188.2 132.5h1.6z"/>
<path d="M188.4 134.1h1.3zM188.4 134.1l1.1 .1z"/>
<path d="M188.2 132.5l1.8 .1-.2-.1zM188.2 132.5l1.8 .1h-1.9z"/>
<path d="M188.2 134h1.6zM188.2 134l1.5 .1z"/>
<path d="M188.1 132.6l1.9 .2v-.2zM188.1 132.6l1.9 .2h-2z"/>
<path d="M188.1 133.8l1.7 .2 .2-.2zM188.1 133.8l1.7 .2h-1.6z"/>
<path d="M188 132.8l2.1 .2-.1-.2zM188 132.8l2.1 .2h-2.2z"/>
<path d="M188 133.6l2 .2v-.2zM188 133.6l2 .2h-1.9z"/>
<path d="M187.9 133l2.2 .2v-.2zM187.9 133l2.2 .2h-2.2z"/>
<path d="M187.9 133.4l2.1 .2 .1-.2zM187.9 133.4l2.1 .2h-2z"/>
<path d="M187.9 133.2l2.2 .2v-.2zM187.9 133.2l2.2 .2h-2.2z"/>
<path d="M194.3 132.1l.4 .1zM194.1 132.2h.6z"/>
<path d="M194.1 132.2h.8zM193.9 132.2h1z"/>
<path d="M194.1 134.3h.6zM194.1 134.3h.4z"/>
<path d="M193.9 132.2l1.2 .2zM193.8 132.4h1.3z"/>
<path d="M193.9 134.2h1zM193.9 134.2l.8 .1z"/>
<path d="M193.8 132.4l1.4 .1zM193.6 132.5h1.6z"/>
<path d="M193.8 134.1h1.3zM193.8 134.1l1.1 .1z"/>
<path d="M193.6 132.5l1.8 .1-.2-.1zM193.6 132.5l1.8 .1h-1.9z"/>
<path d="M193.6 134h1.6zM193.6 134l1.5 .1z"/>
<path d="M193.5 132.6l1.9 .2v-.2zM193.5 132.6l1.9 .2h-2z"/>
<path d="M193.5 133.8l1.7 .2 .2-.2zM193.5 133.8l1.7 .2h-1.6z"/>
<path d="M193.4 132.8l2.1 .2-.1-.2zM193.4 132.8l2.1 .2h-2.2z"/>
<path d="M193.4 133.6l2 .2v-.2zM193.4 133.6l2 .2h-1.9z"/>
<path d="M193.3 133l2.2 .2v-.2zM193.3 133l2.2 .2h-2.2z"/>
<path d="M193.3 133.4l2.1 .2 .1-.2zM193.3 133.4l2.1 .2h-2z"/>
<path d="M193.3 133.2l2.2 .2v-.2zM193.3 133.2l2.2 .2h-2.2z"/>
<path d="M199.7 132.1l.4 .1zM199.5 132.2h.6z"/>
<path d="M199.5 132.2h.8zM199.3 132.2h1z"/>
<path d="M199.5 134.3h.6zM199.5 134.3h.4z"/>
<path d="M199.3 132.2l1.2 .2zM199.2 132.4h1.3z"/>
<path d="M199.3 134.2h1zM199.3 134.2l.8 .1z"/>
<path d="M199.2 132.4l1.4 .1zM199 132.5h1.6z"/>
<path d="M199.2 134.1h1.3zM199.2 134.1l1.1 .1z"/>
<path d="M199 132.5l1.8 .1-.2-.1zM199 132.5l1.8 .1h-1.9z"/>
<path d="M199 134h1.6zM199 134l1.5 .1z"/>
<path d="M198.9 132.6l1.9 .2v-.2zM198.9 132.6l1.9 .2h-2z"/>
<path d="M198.9 133.8l1.7 .2 .2-.2zM198.9 133.8l1.7 .2h-1.6z"/>
<path d="M198.8 132.8l2.1 .2-.1-.2zM198.8 132.8l2.1 .2h-2.2z"/>
<path d="M198.8 133.6l2 .2v-.2zM198.8 133.6l2 .2h-1.9z"/>
<path d="M198.7 133l2.2 .2v-.2zM198.7 133l2.2 .2h-2.2z"/>
<path d="M198.7 133.4l2.1 .2 .1-.2zM198.7 133.4l2.1 .2h-2z"/>
<path d="M198.7 133.2l2.2 .2v-.2zM198.7 133.2l2.2 .2h-2.2z"/>
<path d="M205.1 132.1l.4 .1zM204.9 132.2h.6z"/>
<path d="M204.9 132.2h.8zM204.7 132.2h1z"/>
<path d="M204.9 134.3h.6zM204.9 134.3h.4z"/>
<path d="M204.7 132.2l1.2 .2zM204.6 132.4h1.3z"/>
<path d="M204.7 134.2h1zM204.7 134.2l.8 .1z"/>
<path d="M204.6 132.4l1.4 .1zM204.4 132.5h1.6z"/>
<path d="M204.6 134.1h1.3zM204.6 134.1l1.1 .1z"/>
<path d="M204.4 132.5l1.8 .1-.2-.1zM204.4 132.5l1.8 .1h-1.9z"/>
<path d="M204.4 134h1.6zM204.4 134l1.5 .1z"/>
<path d="M204.3 132.6l1.9 .2v-.2zM204.3 132.6l1.9 .2h-2z"/>
<path d="M204.3 133.8l1.7 .2 .2-.2zM204.3 133.8l1.7 .2h-1.6z"/>
<path d="M204.2 132.8l2.1 .2-.1-.2zM204.2 132.8l2.1 .2h-2.2z"/>
<path d="M204.2 133.6l2 .2v-.2zM204.2 133.6l2 .2h-1.9z"/>
<path d="M204.1 133l2.2 .2v-.2zM204.1 133l2.2 .2h-2.2z"/>
<path d="M204.1 133.4l2.1 .2 .1-.2zM204.1 133.4l2.1 .2h-2z"/>
<path d="M204.1 133.2l2.2 .2v-.2zM204.1 133.2l2.2 .2h-2.2z"/>
<circle cx="174.8" cy="113.9" r=".12"/>
<circle cx="174.9" cy="111.1" r=".12"/>
<circle cx="175.4" cy="118.4" r=".12"/>
<circle cx="175.5" cy="115.8" r=".12"/>
<circle cx="175.6" cy="113.3" r=".12"/>
<circle cx="175.7" cy="116.5" r=".12"/>
<circle cx="175.7" cy="110.8" r=".12"/>
<circle cx="175.8" cy="108.2" r=".12"/>
<circle cx="175.9" cy="105.7" r=".12"/>
<circle cx="176" cy="103.1" r=".12"/>
<circle cx="176.1" cy="102.7" r=".12"/>
<circle cx="177.1" cy="115.3" r=".12"/>
<circle cx="177.2" cy="112.8" r=".12"/>
<circle cx="177.3" cy="110.2" r=".12"/>
<circle cx="179.9" cy="102.6" r=".12"/>
<circle cx="180.8" cy="119.9" r=".12"/>
<circle cx="180.9" cy="117.3" r=".12"/>
<circle cx="181" cy="114.8" r=".12"/>
<circle cx="181.1" cy="112.3" r=".12"/>
<circle cx="181.2" cy="109.7" r=".12"/>
<circle cx="182.8" cy="105.1" r=".12"/>
<circle cx="184.8" cy="119.3" r=".12"/>
<circle cx="184.9" cy="116.8" r=".12"/>
<circle cx="185" cy="114.2" r=".12"/>
<circle cx="185" cy="111.7" r=".12"/>
<circle cx="185.1" cy="109.2" r=".12"/>
<circle cx="185.2" cy="106.6" r=".12"/>
<circle cx="187.6" cy="104.1" r=".12"/>
<circle cx="188.5" cy="103.8" r=".12"/>
<circle cx="188.7" cy="118.8" r=".12"/>
<circle cx="188.8" cy="116.2" r=".12"/>
<circle cx="188.9" cy="113.7" r=".12"/>
<circle cx="189" cy="111.2" r=".12"/>
<circle cx="189.1" cy="108.6" r=".12"/>
<circle cx="189.2" cy="106.1" r=".12"/>
<circle cx="190.4" cy="103.6" r=".12"/>
<circle cx="191.5" cy="103.5" r=".12"/>
<circle cx="192.5" cy="118.3" r=".12"/>
<circle cx="192.6" cy="115.7" r=".12"/>
<circle cx="192.7" cy="113.2" r=".12"/>
<circle cx="192.8" cy="110.7" r=".12"/>
<circle cx="192.9" cy="108.1" r=".12"/>
<circle cx="193" cy="105.6" r=".12"/>
<circle cx="193.3" cy="103.2" r=".12"/>
<circle cx="195.4" cy="103.1" r=".12"/>
<circle cx="196.6" cy="115.2" r=".12"/>
<circle cx="196.7" cy="112.6" r=".12"/>
<circle cx="196.8" cy="110.1" r=".12"/>
<circle cx="196.9" cy="107.6" r=".12"/>
<circle cx="198.1" cy="102.6" r=".12"/>
<circle cx="199.4" cy="102.5" r=".12"/>
<circle cx="200" cy="102.3" r=".12"/>
<circle cx="200.6" cy="112.1" r=".12"/>
<circle cx="200.7" cy="109.6" r=".12"/>
<circle cx="200.8" cy="107" r=".12"/>
<circle cx="204.5" cy="109.1" r=".12"/>
<circle cx="204.6" cy="106.5" r=".12"/>
<circle cx="205.7" cy="104.3" r=".12"/>
<circle cx="207" cy="104" r=".12"/>
<circle cx="207.2" cy="117.8" r=".12"/>
<circle cx="207.3" cy="115.1" r=".12"/>
<circle cx="207.6" cy="104.1" r=".12"/>
<circle cx="208.5" cy="106.7" r=".12"/>
<circle cx="209.2" cy="114.8" r=".12"/>
<circle cx="174.4" cy="127.6" r=".12"/>
<circle cx="174.5" cy="124.9" r=".12"/>
<circle cx="174.8" cy="136.1" r=".12"/>
<circle cx="174.9" cy="133.6" r=".12"/>
<circle cx="175" cy="131" r=".12"/>
<circle cx="175.1" cy="128.5" r=".12"/>
<circle cx="175.2" cy="126" r=".12"/>
<circle cx="175.3" cy="130.3" r=".12"/>
<circle cx="175.3" cy="123.4" r=".12"/>
<circle cx="175.3" cy="120.9" r=".12"/>
<circle cx="176.1" cy="135.6" r=".12"/>
<circle cx="178" cy="135.4" r=".12"/>
<circle cx="178.7" cy="135.6" r=".12"/>
<circle cx="180.4" cy="130" r=".12"/>
<circle cx="180.5" cy="127.5" r=".12"/>
<circle cx="180.6" cy="124.9" r=".12"/>
<circle cx="180.7" cy="122.4" r=".12"/>
<circle cx="184.5" cy="126.9" r=".12"/>
<circle cx="184.6" cy="124.4" r=".12"/>
<circle cx="184.7" cy="121.8" r=".12"/>
<circle cx="185.6" cy="137.1" r=".12"/>
<circle cx="186.4" cy="137.1" r=".12"/>
<circle cx="188.5" cy="136.7" r=".12"/>
<circle cx="188.5" cy="123.8" r=".12"/>
<circle cx="188.6" cy="121.3" r=".12"/>
<circle cx="190.3" cy="136.5" r=".12"/>
<circle cx="193.3" cy="136.1" r=".12"/>
<circle cx="194.2" cy="136" r=".12"/>
<circle cx="195.2" cy="135.9" r=".12"/>
<circle cx="198.1" cy="135.5" r=".12"/>
<circle cx="205.7" cy="137.2" r=".12"/>
<circle cx="205.8" cy="137" r=".12"/>
<circle cx="207.7" cy="134.2" r=".12"/>
<circle cx="208.1" cy="120.5" r=".12"/>
<circle cx="208.8" cy="128.6" r=".12"/>
<circle cx="208.9" cy="125.8" r=".12"/>
</g>
<!-- layer: testi staffe -->
<path d="M161.3 118.2h15.3" fill="none" stroke="#000" stroke-width=".28"/>
<!-- layer: sezione -->
<g fill="none" stroke="#000" stroke-width=".28">
<path d="M191.7 97.9v1.5M191.7 99.8v1.5M193.2 96.3h-1.5v1.2M193.6 96.3h1.5M194.6 93.8l4.3 2.5M195.5 96.3h1.5M197.4 96.3h1.5M198.9 96.3h.1M191.7 118.5v2.4M191.7 101.6v1.5M191.7 103.5v1.5M191.7 105.4v1.5"/>
<path d="M191.7 107.3v1.5M191.7 109.1v1.5M191.7 111v1.5M191.7 112.9v1.5M191.7 114.8v1.5M191.7 116.6v1.5M191.7 121.3v1.5M191.7 123.2v1.5M191.7 125.1v1.5M191.7 126.9v1.5M191.7 128.8v1.5M191.7 130.7v1.5"/>
<path d="M191.7 132.6v1.5M191.7 134.4v1.5M191.7 136.3v1.5M191.7 138.2v1.5M191.7 141.9v1.3h1.5M191.7 140.1v1.5M193.6 143.2h1.5M195.5 143.2h1.5M197.4 143.2h1.5M198.9 143.2h.1M198.9 143.2l-4.3 2.5"/>
</g>
<g fill="#000" stroke="#000" stroke-width=".28">
<circle cx="191.7" cy="97.7" r=".12"/>
<circle cx="191.7" cy="99.6" r=".12"/>
<circle cx="193.4" cy="96.3" r=".12"/>
<circle cx="195.3" cy="96.3" r=".12"/>
<circle cx="197.2" cy="96.3" r=".12"/>
<circle cx="191.7" cy="103.3" r=".12"/>
<circle cx="191.7" cy="105.2" r=".12"/>
<circle cx="191.7" cy="114.6" r=".12"/>
<circle cx="191.7" cy="109" r=".12"/>
<circle cx="191.7" cy="112.7" r=".12"/>
<circle cx="191.7" cy="101.5" r=".12"/>
<circle cx="191.7" cy="118.3" r=".12"/>
<circle cx="191.7" cy="107.1" r=".12"/>
<circle cx="191.7" cy="116.5" r=".12"/>
<circle cx="191.7" cy="110.8" r=".12"/>
<circle cx="191.7" cy="123" r=".12"/>
<circle cx="191.7" cy="136.1" r=".12"/>
<circle cx="191.7" cy="139.9" r=".12"/>
<circle cx="191.7" cy="126.8" r=".12"/>
<circle cx="191.7" cy="132.4" r=".12"/>
<circle cx="191.7" cy="124.9" r=".12"/>
<circle cx="191.7" cy="121.1" r=".12"/>
<circle cx="191.7" cy="130.5" r=".12"/>
<circle cx="191.7" cy="134.3" r=".12"/>
<circle cx="191.7" cy="128.6" r=".12"/>
<circle cx="191.7" cy="138" r=".12"/>
<circle cx="191.7" cy="141.8" r=".12"/>
<circle cx="193.4" cy="143.2" r=".12"/>
<circle cx="195.3" cy="143.2" r=".12"/>
<circle cx="197.2" cy="143.2" r=".12"/>
</g>
<!-- layer: cartiglio -->
<path d="M314.6 222.3h100v57.5h-100zM314.6 267.3h80v-12.5h-80h80v-12.5h-80h100h-20v12.5h20h-20v12.5h20M314.6 267.3h100h-20v12.4v-12.4z" fill="none" stroke="#000" stroke-width=".28"/>
<text font-size="8.7" x="32" y="36.3">SEZIONE A-A'</text>
<text font-size="7.2" x="320" y="111.4">·</text>
<g font-size="5.6">
<text x="198.1" y="94.7">A</text>
<text x="233.5" y="97.3">6ɸ22</text>
<text x="317.7" y="102.6">30</text>
<text x="313.8" y="110.9">10 ɸ</text>
<text x="87.9" y="118.6">6ɸ22</text>
<text x="146.8" y="120">ɸ8/25</text>
<text x="227.1" y="122.8" transform="rotate(-90 227.1 122.8)">35</text>
<text x="299" y="122">30</text>
<text x="337.1" y="122">30</text>
<text x="87.9" y="136.8">6ɸ22</text>
<text x="317.7" y="141.3">30</text>
<text x="31" y="149.3" transform="rotate(-90 31 149.3)">350</text>
<text x="198.1" y="148.1">A'</text>
<text x="233.5" y="145.8">6ɸ22</text>
<text x="87.9" y="156.3">ɸ8/25</text>
<text x="188.6" y="156.4">35</text>
<text x="397.2" y="251.4">02/P</text>
</g>
<text font-size="4.2" x="325.6" y="227">UNIVERSITA' DEGLI STUDI DI TRENTO</text>
<text font-size="3.9" x="321" y="231.8">Corso di Laurea Magistrale in Ingegneria Civile</text>
<text font-size="3.1" x="321.4" y="236">Tecnica delle Costruzioni in C.A. e Acciaio - A.A. 2019-2020</text>
<g font-size="2.8">
<text x="326.9" y="239.8">Docenti: Prof. Nadia Baldassino - Ing. Stefano Gasperetti</text>
<text x="395.6" y="245.4">Tav. n.</text>
<text x="316.6" y="247.1">Progetto e verifica di elementi strutturali per un edificio</text>
<text x="316.6" y="250.5">intelaiato in C.A.</text>
<text x="315.5" y="257.9">Oggetto:</text>
<text x="395.5" y="257.9">Scala:</text>
<text x="317" y="261.8">Profilo longitudinale del pilastro P27</text>
<text x="397.9" y="261.4">1:20</text>
<text x="317" y="265.2">Particolare sezione A-A'</text>
<text x="397.9" y="264.8">1:10</text>
<text x="315.5" y="270.4">Studente:</text>
<text x="395.4" y="270.4">Data:</text>
<text x="316.2" y="276.2">Matteo Franzoi - matr. 216006</text>
<text x="396.2" y="276.2">LUGLIO 2020</text>
</g>
</svg>
